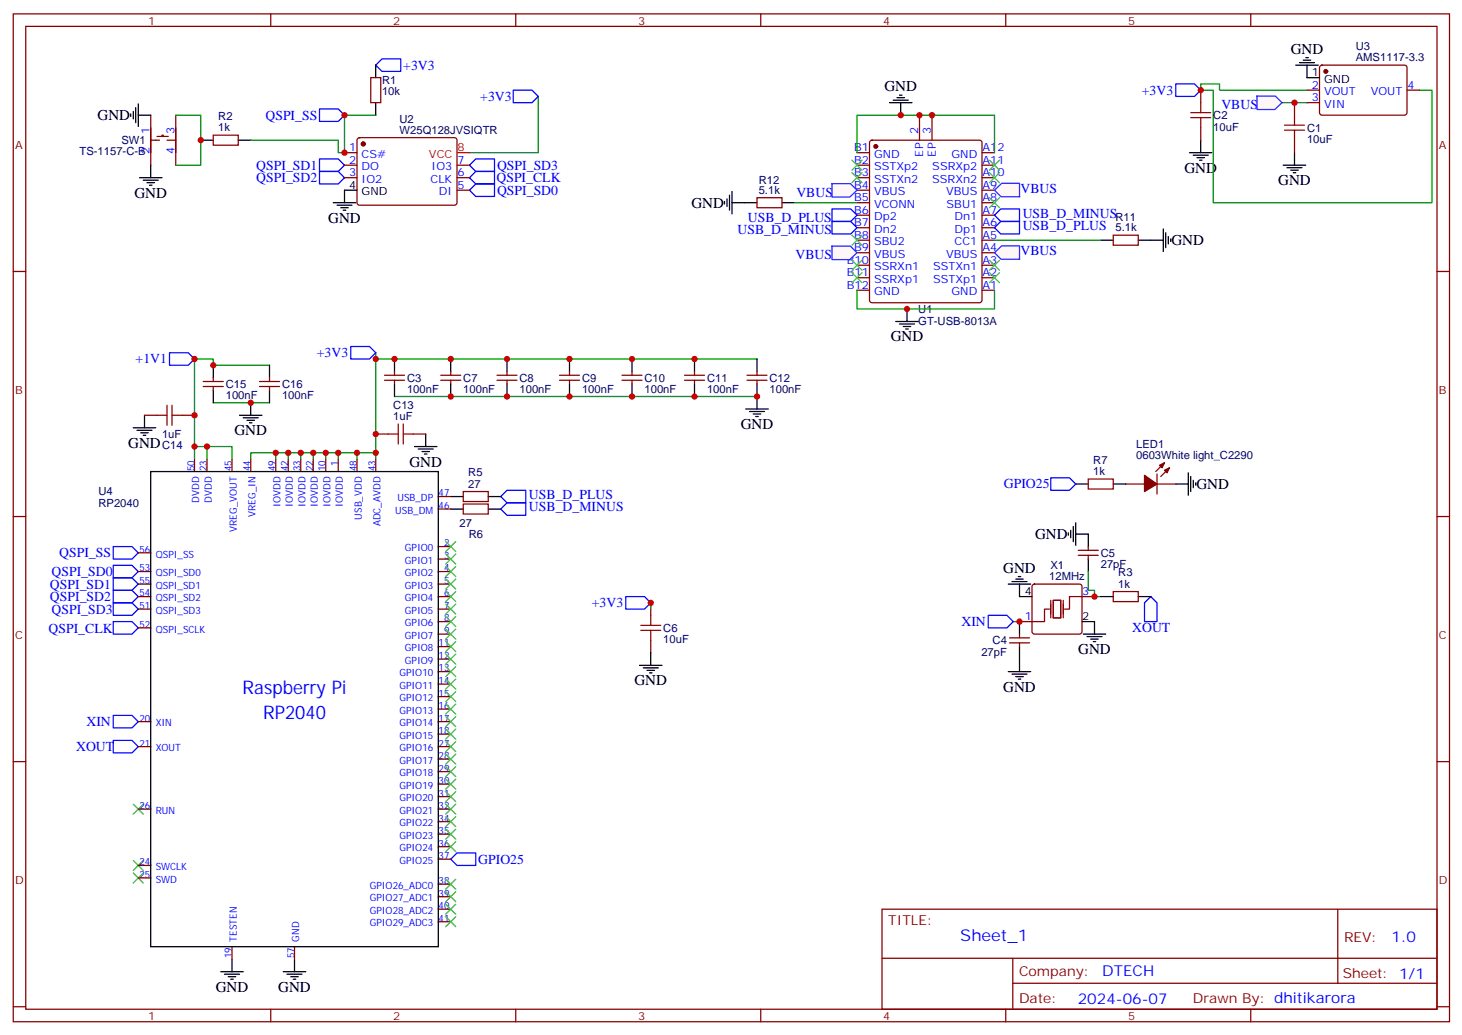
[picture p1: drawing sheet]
<svg xmlns="http://www.w3.org/2000/svg" width="413mm" height="292mm" viewBox="0 0 413 292" stroke-linecap="round" stroke-linejoin="round" font-family="sans-serif">
<g fill="none" stroke="#870000" stroke-width=".35">
<path d="M3.7 3.9h405.4v284.4h-405.4zM7.3 7.4h398.3v277.3h-398.3zM76.4 3.9v3.5M145.6 3.9v3.5M214.7 3.9v3.5M283.8 3.9v3.5M353 3.9v3.5M372.6 18.6l.5-.2h23.6l.4 .7-.1 13-.6 .4-23.6-.1-.4-.6v-12.7zM42.5 32.5v14.1M42.5 39.5h2.5M44.3 38.5h3.2M45.7 38.5v-.4h.4v.4"/>
<path d="M47.1 39.5h2.5M49.6 32.5v14.1M338.9 25.4v3.6M338.9 36v3.5M365.3 29v3.5M365.3 39.5v3.6M368.9 25.4h3.5M368.9 29h3.5M397.1 25.4h3.5M3.7 76.6h3.6M405.6 76.6h3.5M3.7 145.7h3.6"/>
<path d="M405.6 145.7h3.5M183.7 170.1v3.5M183.7 180.7v3.5M3.7 214.9h3.6M405.6 214.9h3.5M248.9 256.5h156.7v28.2h-156.7zM377.5 256.5l.1 20.9M249 270.4h156.4M285.8 277.4h119.6M285.8 270.4v14.1M3.7 284h3.6M76.4 284.7v3.6"/>
<path d="M145.6 284.7v3.6M214.7 284.7v3.6M283.8 284.7v3.6M353 284.7v3.6M405.6 284h3.5"/>
</g>
<path d="M336.1 33.2h5.6M336.1 31.8h5.6M338.9 29v2.8M338.9 33.2v2.8M362.5 36.7h5.7M362.5 35.3h5.7M365.3 32.5v2.8M365.3 36.7v2.8M180.8 177.8h5.7M180.8 176.4h5.7M183.7 173.6v2.8M183.7 177.8v2.9" fill="none" stroke="#a10000" stroke-width=".35"/>
<g fill="none" stroke="#000" stroke-width=".35">
<path d="M365.7 18.4h6.3M366.7 17.7h4.3M367.8 17h2.1M368.5 16.3h.7M368.9 18.4v3.5h3.5M338.9 39.5v3.6M335.7 43.1h6.4M336.8 43.8h4.2M337.8 44.5h2.1M338.5 45.2h.7M362.2 46.6h6.3M363.2 47.3h4.3"/>
<path d="M364.3 48h2.1M365 48.7h.7M365.3 43.1v3.5M331.8 136.6h3.6M335.4 133.4v6.3M336.1 134.4v4.3M336.8 135.5v2.1M337.5 136.2v.7M180.5 187.7h6.3M181.5 188.4h4.3M182.6 189.1h2.1M183.3 189.8h.7"/>
<path d="M183.7 184.2v3.5"/>
</g>
<path d="M361.8 29h7.1M368.9 25.4h-24.7v-1.7h-5.3v1.7h3.5v31.8h61.7v-31.8h-3.5M183.7 170.1v1.7" fill="none" stroke="#008700" stroke-width=".35"/>
<path d="M331.8 23.7h5.3l1.8 1.7-1.8 1.8h-5.3zM176.6 168.3h5.3l1.8 1.8-1.8 1.7h-5.3z" fill="none" stroke="#00f" stroke-width=".35"/>
<circle cx="374.2" cy="20.1" r=".53" fill="#870000" stroke="#870000" stroke-width=".35"/>
<path d="M354.7 27.1h5.3l1.8 1.9-2 1.9h-5z" fill="#fff7f7" stroke="#420aff" stroke-width=".35"/>
<g fill="#870000" stroke="#870000" stroke-width=".35">
<path d="M328.6 132.7l1.5-.7-.7 1.4z"/>
<path d="M327.2 131.3l1.4-.7-.7 1.4z"/>
<path d="M323 134.1l3.5 2.5-3.5 2.1z"/>
<circle cx="102.5" cy="40.6" r=".53"/>
<circle cx="247.2" cy="41.3" r=".53"/>
</g>
<g fill="none" stroke="#870000" stroke-width=".35">
<path d="M60.2 38.1h7v2.9h-7zM101 39l.5-.2 27 .1 .5 .6-.1 18-.6 .4-27.1-.1-.4-.6v-17.7zM104.6 21.9h2.9v7.1h-2.9zM245.6 39.8l.5-.3h30.3l.5 .3 .2 .5v44.4l-.2 .5-.5 .2h-30.3l-.5-.2-.2-.5v-44.4zM259.5 32.5v7M263 32.5v7M97.2 43.1h3.6M97.2 46.6h3.6M97.2 50.1h3.6M129 46.6h3.5M129 50.1h3.5M129 53.7h3.5"/>
<path d="M241.9 43.1h3.5M241.9 46.6h3.5M241.9 50.1h3.5M241.9 53.7h3.5M241.9 57.2h3.5M277.1 43.1h3.6M277.1 46.6h3.6M277.1 50.1h3.6M277.1 53.7h3.6M277.1 57.2h3.6M241.9 60.7h3.5M241.9 64.2h3.5"/>
<path d="M241.9 67.8h3.5M241.9 71.3h3.5M241.9 74.8h3.5M241.9 78.4h3.5M277.1 60.7h3.6M277.1 64.2h3.6M277.1 67.8h3.6M277.1 71.3h3.6M277.1 74.8h3.6M277.1 78.4h3.6M241.9 81.9h3.5M277.1 81.9h3.6"/>
<path d="M40.8 117.2h3.5M51.4 117.2h3.5M57.4 109h5.6M57.4 107.6h5.6M60.2 106.6v1M60.2 109v1.1M73.2 109h5.7M73.2 107.6h5.7M76.1 106.6v1M76.1 109v1.1M108.5 107.3h5.7M108.5 105.9h5.7"/>
<path d="M111.3 104.8v1.1M111.3 107.3v1M124.4 107.3h5.6M124.4 105.9h5.6M127.2 104.8v1.1M127.2 107.3v1M140.3 107.3h5.6M140.3 105.9h5.6M143.1 104.8v1.1M143.1 107.3v1M157.9 107.3h5.6M157.9 105.9h5.6"/>
<path d="M160.7 104.8v1.1M160.7 107.3v1M175.5 107.3h5.7M175.5 105.9h5.7M178.4 104.8v1.1M178.4 107.3v1M193.2 107.3h5.6M193.2 105.9h5.6M196 104.8v1.1M196 107.3v1M210.8 107.3h5.7M210.8 105.9h5.7"/>
<path d="M213.6 104.8v1.1M213.6 107.3v1M54.9 129.5v3.5M58.4 129.5v3.5M65.5 129.5v3.5M70.8 129.5v3.5M77.8 129.5v3.5M81.4 129.5v3.5M84.9 129.5v3.5M88.4 129.5v3.5M91.9 129.5v3.5M95.5 129.5v3.5"/>
<path d="M100.8 129.5v3.5M106 122.4h3.6M106 129.5v3.5M116.6 122.4h3.6M130.7 138.7h7.1v2.8h-7.1zM307.1 135.1h7.1v2.9h-7.1zM317.7 136.6h5.3M326.5 136.6h5.3M326.5 133.7v5.7M328.6 130.6l-2.4 2.4M330.1 132l-2.5 2.4M39 156h3.5"/>
<path d="M123.7 140.1h3.5M123.7 143.6h3.5M123.7 157.7h3.5M123.7 154.2h3.5M130.7 142.2h7.1v2.8h-7.1zM304.3 156.7h5.7M304.3 155.3h5.7M307.1 154.2v1.1M307.1 156.7v1M39 168.3h3.5M39 171.8h3.5M39 164.8h3.5"/>
<path d="M39 161.3h3.5M39 177.1h3.5M123.7 168.3h3.5M123.7 175.4h3.5M123.7 178.9h3.5M123.7 171.8h3.5M123.7 164.8h3.5M123.7 161.3h3.5M284.9 180h5.6M287.7 178.9v1.1M287.7 175.4h3.6M291.5 165l.5-.2h12.7l.5 .2 .2 .5v12.7l-.3 .5-.4 .2h-12.7l-.5-.2-.2-.5v-12.7z"/>
<path d="M305.4 168.3h3.5M314.2 166.9h7v2.8h-7zM123.7 196.5h3.5M123.7 193h3.5M123.7 189.5h3.5M123.7 185.9h3.5M123.7 182.4h3.5M284.9 181.4h5.6M287.7 181.4v1M39 210.6h3.5M39 203.6h3.5M123.7 217.7h3.5"/>
<path d="M123.7 214.2h3.5M123.7 210.6h3.5M123.7 203.6h3.5M123.7 207.1h3.5M123.7 200.1h3.5M39 228.3h3.5M123.7 238.9h3.5M123.7 235.3h3.5M123.7 231.8h3.5M123.7 228.3h3.5M123.7 224.8h3.5M123.7 221.2h3.5"/>
<path d="M39 247.7h3.5M39 244.2h3.5M123.7 256.5h3.5M123.7 253h3.5M123.7 249.4h3.5M123.7 242.4h3.5M65.5 267.1v3.5M83.1 267.1v3.5M123.7 260h3.5"/>
</g>
<g fill="none" stroke="#00f" stroke-width=".35">
<path d="M107.8 16.6h5.3v3.5h-5.3l-1.8-1.7zM90.2 30.7h5.3l1.7 1.8-1.7 1.8h-5.3zM144.9 25.4h5.2l1.8 1.8-1.8 1.8h-5.2zM90.2 48.4h5.3l1.7 1.7-1.7 1.8h-5.3zM90.2 44.8h5.3l1.7 1.8-1.7 1.8h-5.3zM132.5 53.7l1.8-1.8h5.3v3.5h-5.3zM132.5 50.1l1.8-1.7h5.3v3.5h-5.3zM132.5 46.6l1.8-1.8h5.3v3.6h-5.3zM47.8 99.5h5.3l1.8 1.8-1.8 1.7h-5.3zM99 97.8h5.3l1.7 1.7-1.7 1.8h-5.3zM296.5 134.8h5.3l1.8 1.8-1.8 1.7h-5.3zM32 159.5h5.3l1.7 1.8-1.7 1.7h-5.3z"/>
<path d="M32 154.2h5.3l1.7 1.8-1.7 1.7h-5.3zM141.3 140.1l1.8-1.8h5.3v3.6h-5.3zM141.3 143.6l1.8-1.7h5.3v3.5h-5.3zM32 175.4h5.3l1.7 1.7-1.7 1.8h-5.3zM32 170.1h5.3l1.7 1.7-1.7 1.8h-5.3zM32 166.5h5.3l1.7 1.8-1.7 1.8h-5.3zM32 163h5.3l1.7 1.8-1.7 1.7h-5.3zM278.9 173.6h5.3l1.8 1.8-1.8 1.7h-5.3zM324.8 168.3l1.7 1.8v5.3h-3.5v-5.3zM32 208.9h5.3l1.7 1.7-1.7 1.8h-5.3zM32 201.8h5.3l1.7 1.8-1.7 1.8h-5.3zM127.2 242.4l1.8-1.8h5.3v3.6h-5.3z"/>
</g>
<g fill="none" stroke="#000" stroke-width=".35">
<path d="M106 18.4v3.5M36.9 32.1v.7M37.6 31.4v2.1M38.3 30.4v4.2M39 32.5h3.5M39 29.3v6.4M56.7 39.5h3.5M67.2 39.5h3.6M106 29v3.5M251 29h6.4M252.1 28.3h4.2M253.2 27.6h2.1"/>
<path d="M253.9 26.8h.7M254.2 29v3.5M39.4 50.1h6.3M40.4 50.8h4.3M41.5 51.5h2.1M42.2 52.2h.7M42.5 46.6v3.5M94.1 57.2h6.3M95.1 57.9h4.2M96.2 58.6h2.1M96.9 59.3h.7M100.8 53.7h-3.6v3.5"/>
<path d="M252.8 90.7h6.4M253.9 91.4h4.2M254.9 92.1h2.1M255.6 92.8h.7M256 87.2v3.5M40.8 117.2v3.5M60.2 103v3.6M60.2 110.1v3.5M67.6 117.2h6.3M68.7 117.9h4.2M69.7 118.6h2.1M70.4 119.3h.7"/>
<path d="M70.8 113.6v3.6M76.1 103v3.6M76.1 110.1v3.5M111.3 101.3v3.5M111.3 108.3v3.6M127.2 101.3v3.5M127.2 108.3v3.6M143.1 101.3v3.5M143.1 108.3v3.6M160.7 101.3v3.5M160.7 108.3v3.6M178.4 101.3v3.5"/>
<path d="M178.4 108.3v3.6M196 101.3v3.5M196 108.3v3.6M210.5 115.4h6.3M211.5 116.1h4.3M212.6 116.8h2.1M213.3 117.5h.7M213.6 101.3v3.5M213.6 108.3v7.1M37.6 120.7h6.4M38.7 121.4h4.2M39.7 122.1h2.1"/>
<path d="M40.4 122.8h.7M42.5 133h81.2v134.1h-81.2zM117 126h6.3M118 126.7h4.3M119.1 127.4h2.1M119.8 128.1h.7M120.2 122.4v3.6M303.6 136.6h3.5M314.2 136.6h3.5M127.2 143.6h3.5M127.2 140.1h3.5M137.8 143.6h3.5"/>
<path d="M137.8 140.1h3.5M301.5 150.3v.7M302.2 149.6v2.1M302.9 148.6v4.2M303.6 150.7h3.5v3.5M303.6 147.5v6.3M307.1 157.7v3.6M284.6 164.8h6.3M285.6 164.1h4.2M286.7 163.4h2.1M287.4 162.7h.7M287.7 164.8v3.5h3.6"/>
<path d="M287.7 175.4v3.5M305.4 175.4h3.5v3.5M305.7 178.9h6.4M306.8 179.6h4.2M310.7 168.3h3.5M321.2 168.3h3.6M284.6 189.5h6.3M285.6 190.2h4.2M286.7 190.9h2.1M287.4 191.6h.7M287.7 182.4v7.1M307.8 180.3h2.2"/>
<path d="M308.5 181h.7M62.3 274.1h6.4M63.4 274.8h4.2M64.4 275.6h2.1M65.1 276.3h.7M65.5 270.6v3.5M79.9 274.1h6.4M81 274.8h4.2M82.1 275.6h2.1M82.8 276.3h.7M83.1 270.6v3.5"/>
</g>
<g fill="none" stroke="#008700" stroke-width=".35">
<path d="M49.6 32.5h7.1v14.1h-7.1M106 32.5h-8.8v10.6h-1.7v-3.6h-24.7M151.9 27.2v15.9h-19.4M241.9 43.1v-10.6h38.8v10.6M106 99.5v28.2M241.9 81.9v5.3h38.8v-5.3M60.2 113.6h15.9M76.1 103h-15.9v-1.7h-5.3v24.7M106 101.3h107.6M111.3 111.9h102.3M58.4 126h-3.5v3.5M58.4 129.5v-3.5h7.1v3.5"/>
<path d="M70.8 129.5v-1.8h7v1.8M77.8 127.7h3.6v1.8M81.4 127.7h3.5v1.8M84.9 127.7h3.5v1.8M88.4 127.7h3.5v1.8M91.9 127.7h3.6v1.8M95.5 127.7h5.3v1.8M100.8 127.7h5.2v1.8M286 175.4h1.7M307.1 161.3v5.2h1.8v1.8h1.8"/>
</g>
<path d="M296.2 171.8h-1.4v3.6h-3.5M296.5 169.4v4.9M297.3 169.4h2.1v4.9h-2.1zM300.1 169.4v4.9M305.4 168.3h-3.6v3.5h-1.4" fill="none" stroke="#870012" stroke-width=".35"/>
<g fill="none" stroke="#3c3" stroke-width=".35">
<path d="M240.5 45.2l2.8 2.8M240.5 48.7l2.8 2.8M243.3 45.2l-2.8 2.8M243.3 48.7l-2.8 2.8M279.3 48.7l2.8 2.8M279.3 45.2l2.8 2.8M282.1 45.2l-2.8 2.8M282.1 48.7l-2.8 2.8M240.5 73.4l2.8 2.8M240.5 76.9l2.8 2.9M243.3 73.4l-2.8 2.8M243.3 76.9l-2.8 2.9"/>
<path d="M279.3 76.9l2.8 2.9M279.3 73.4l2.8 2.8M282.1 73.4l-2.8 2.8M282.1 76.9l-2.8 2.9M125.8 152.8l2.8 2.8M125.8 156.3l2.8 2.8M125.8 159.8l2.8 2.9M128.6 152.8l-2.8 2.8M128.6 156.3l-2.8 2.8M128.6 159.8l-2.8 2.9M125.8 163.4l2.8 2.8M125.8 166.9l2.8 2.8"/>
<path d="M125.8 170.4l2.8 2.8M125.8 174l2.8 2.8M125.8 177.5l2.8 2.8M128.6 163.4l-2.8 2.8M128.6 166.9l-2.8 2.8M128.6 170.4l-2.8 2.8M128.6 174l-2.8 2.8M128.6 177.5l-2.8 2.8M125.8 181l2.8 2.8M125.8 184.5l2.8 2.9M125.8 188.1l2.8 2.8M125.8 191.6l2.8 2.8"/>
<path d="M125.8 195.1l2.8 2.8M125.8 198.6l2.8 2.9M128.6 181l-2.8 2.8M128.6 184.5l-2.8 2.9M128.6 188.1l-2.8 2.8M128.6 191.6l-2.8 2.8M128.6 195.1l-2.8 2.8M128.6 198.6l-2.8 2.9M125.8 202.2l2.8 2.8M125.8 205.7l2.8 2.8M125.8 209.2l2.8 2.9M125.8 212.8l2.8 2.8"/>
<path d="M125.8 216.3l2.8 2.8M125.8 219.8l2.8 2.8M128.6 202.2l-2.8 2.8M128.6 205.7l-2.8 2.8M128.6 209.2l-2.8 2.9M128.6 212.8l-2.8 2.8M128.6 216.3l-2.8 2.8M128.6 219.8l-2.8 2.8M37.6 226.9l2.8 2.8M40.4 226.9l-2.8 2.8M125.8 223.3l2.8 2.9M125.8 226.9l2.8 2.8"/>
<path d="M125.8 230.4l2.8 2.8M125.8 233.9l2.8 2.8M125.8 237.5l2.8 2.8M128.6 223.3l-2.8 2.9M128.6 226.9l-2.8 2.8M128.6 230.4l-2.8 2.8M128.6 233.9l-2.8 2.8M128.6 237.5l-2.8 2.8M37.6 246.3l2.8 2.8M37.6 242.7l2.8 2.9M40.4 246.3l-2.8 2.8M40.4 242.7l-2.8 2.9"/>
<path d="M125.8 248l2.8 2.9M125.8 251.6l2.8 2.8M125.8 255.1l2.8 2.8M125.8 258.6l2.8 2.8M128.6 248l-2.8 2.9M128.6 251.6l-2.8 2.8M128.6 255.1l-2.8 2.8M128.6 258.6l-2.8 2.8"/>
</g>
<path d="M44.3 117.2h2.8M47.1 114.3v5.7M48.5 117.2h2.9M48.5 114.3v5.7M112.4 119.6v5.7M113.8 119.6v5.7M109.6 122.4h2.8M113.8 122.4h2.8" fill="none" stroke="#a10000" stroke-width=".35"/>
<path d="M129 43.1h3.5" fill="none" stroke="#f00" stroke-width=".35"/>
<g fill="#fff7f7" stroke="#420aff" stroke-width=".35">
<path d="M234.7 51.8h5.3l1.9 1.9-2.1 1.9h-5z"/>
<path d="M234.7 69.4h5.3l1.9 1.9-2.1 1.9h-5z"/>
<path d="M280.7 53.7l2-2h5l.1 3.8h-5.3z"/>
<path d="M280.7 71.3l2-1.9h5l.1 3.7h-5.3z"/>
</g>
<path d="M279.3 55.8l2.8 2.8M282.1 55.8l-2.8 2.8M240.5 66.4l2.8 2.8M243.3 66.4l-2.8 2.8" fill="none" stroke="#3c3" stroke-width=".35"/>
<path d="M234.8 58.9h5.3l1.8 1.8-1.8 1.8h-5.3zM234.8 62.5h5.3l1.8 1.7-1.8 1.8h-5.3zM280.7 60.7l1.7-1.8h5.3v3.6h-5.3zM280.7 64.2l1.7-1.7h5.3v3.5h-5.3z" fill="none" stroke="#00f" stroke-width=".35"/>
<path d="M204.5 56.8v.7M205.2 56.1v2.1M205.9 55.1v4.2M206.6 57.2h7M206.6 54v6.4M220.7 57.2h3.5M310.7 67.8h3.5M321.2 67.8h7.1M328.3 64.6v6.3M329 65.7v4.2M329.7 66.7v2.1M330.4 67.4v.7" fill="none" stroke="#000" stroke-width=".35"/>
<path d="M213.6 55.8h7.1v2.8h-7.1zM314.2 66.4h7v2.8h-7z" fill="none" stroke="#870000" stroke-width=".35"/>
<path d="M224.2 57.2h17.7M280.7 67.8h30" fill="none" stroke="#008700" stroke-width=".35"/>
<g fill="#c00">
<circle cx="183.7" cy="170.1" r=".88"/>
<circle cx="338.9" cy="25.4" r=".88"/>
<circle cx="365.3" cy="29" r=".88"/>
<circle cx="308.9" cy="168.3" r=".88"/>
<circle cx="287.7" cy="175.4" r=".88"/>
<circle cx="54.9" cy="101.3" r=".88"/>
<circle cx="60.2" cy="103" r=".88"/>
<circle cx="70.8" cy="113.6" r=".88"/>
<circle cx="54.9" cy="117.2" r=".88"/>
<circle cx="54.9" cy="126" r=".88"/>
<circle cx="58.4" cy="126" r=".88"/>
<circle cx="106" cy="122.4" r=".88"/>
<circle cx="111.3" cy="101.3" r=".88"/>
<circle cx="106" cy="101.3" r=".88"/>
<circle cx="213.6" cy="111.9" r=".88"/>
<circle cx="196" cy="111.9" r=".88"/>
<circle cx="178.4" cy="111.9" r=".88"/>
<circle cx="160.7" cy="111.9" r=".88"/>
<circle cx="143.1" cy="111.9" r=".88"/>
<circle cx="127.2" cy="111.9" r=".88"/>
<circle cx="196" cy="101.3" r=".88"/>
<circle cx="178.4" cy="101.3" r=".88"/>
<circle cx="160.7" cy="101.3" r=".88"/>
<circle cx="143.1" cy="101.3" r=".88"/>
<circle cx="127.2" cy="101.3" r=".88"/>
<circle cx="106" cy="127.7" r=".88"/>
<circle cx="100.8" cy="127.7" r=".88"/>
<circle cx="95.5" cy="127.7" r=".88"/>
<circle cx="91.9" cy="127.7" r=".88"/>
<circle cx="88.4" cy="127.7" r=".88"/>
<circle cx="84.9" cy="127.7" r=".88"/>
<circle cx="81.4" cy="127.7" r=".88"/>
<circle cx="77.8" cy="127.7" r=".88"/>
<circle cx="97.2" cy="43.1" r=".88"/>
<circle cx="56.7" cy="39.5" r=".88"/>
<circle cx="97.2" cy="32.5" r=".88"/>
<circle cx="259.5" cy="32.5" r=".88"/>
<circle cx="263" cy="32.5" r=".88"/>
<circle cx="256" cy="87.2" r=".88"/>
<circle cx="254.2" cy="32.5" r=".88"/>
</g>
<g font-size="5.3" fill="#00f">
<text x="68.5" y="195.7">Raspberry Pi</text>
<text x="74.2" y="202.7">RP2040</text>
</g>
<text font-size="4.6" fill="#00f" x="271" y="265.5">Sheet_1</text>
<g font-size="4.2">
<text x="364.3" y="15.2">GND</text>
<text x="249.6" y="25.7">GND</text>
<text x="27.6" y="33.9">GND</text>
<text x="334.3" y="48.7">GND</text>
<text x="360.8" y="52.2">GND</text>
<text x="38" y="55.8">GND</text>
<text x="195.1" y="58.6">GND</text>
<text x="92.6" y="62.8">GND</text>
<text x="330.6" y="69.2">GND</text>
<text x="251.4" y="96.3">GND</text>
<text x="66.2" y="122.8">GND</text>
<text x="209.1" y="121">GND</text>
<text x="36.2" y="126.3">GND</text>
<text x="115.6" y="131.6">GND</text>
<text x="337.6" y="138">GND</text>
<text x="292.1" y="152.1">GND</text>
<text x="283.1" y="161.6">GND</text>
<text x="304.3" y="184.5">GND</text>
<text x="179.1" y="193.4">GND</text>
<text x="283.1" y="195.1">GND</text>
<text x="60.9" y="279.8">GND</text>
<text x="78.5" y="279.8">GND</text>
</g>
<g font-size="4.2" fill="#00f">
<text x="392.7" y="265.8">1.0</text>
<text x="311.1" y="275.3">DTECH</text>
<text x="304.2" y="283.1">2024-06-07</text>
</g>
<g font-size="3.9" fill="#00f">
<text x="113.8" y="19.7">+3V3</text>
<text x="135.5" y="28.5">+3V3</text>
<text x="322.3" y="26.7">+3V3</text>
<text x="74.9" y="33.7">QSPI_SS</text>
<text x="344.7" y="30.8">VBUS</text>
<text x="72.3" y="47.9">QSPI_SD1</text>
<text x="140.3" y="47.9">QSPI_SD3</text>
<text x="72.3" y="51.4">QSPI_SD2</text>
<text x="140.1" y="51.4">QSPI_CLK</text>
<text x="140.3" y="54.9">QSPI_SD0</text>
<text x="224.8" y="55.5">VBUS</text>
<text x="288" y="54.4">VBUS</text>
<text x="211.1" y="62.5">USB_D_PLUS</text>
<text x="288.6" y="64.9">USB_D_PLUS</text>
<text x="288.6" y="61.4">USB_D_MINUS</text>
<text x="208.1" y="66">USB_D_MINUS</text>
<text x="224.5" y="73.1">VBUS</text>
<text x="288" y="72">VBUS</text>
<text x="89.4" y="100.8">+3V3</text>
<text x="38.3" y="102.5">+1V1</text>
<text x="283.3" y="137.8">GPIO25</text>
<text x="149.3" y="140.8">USB_D_PLUS</text>
<text x="149.3" y="144.3">USB_D_MINUS</text>
<text x="16.7" y="157.2">QSPI_SS</text>
<text x="14.1" y="166">QSPI_SD1</text>
<text x="14.5" y="162.6">QSPI_SD0</text>
<text x="14.1" y="169.6">QSPI_SD2</text>
<text x="14.5" y="173.2">QSPI_SD3</text>
<text x="167" y="171.3">+3V3</text>
<text x="13.7" y="178.5">QSPI_CLK</text>
<text x="271.3" y="176.6">XIN</text>
<text x="319.5" y="178.4">XOUT</text>
<text x="24.4" y="204.8">XIN</text>
<text x="21.5" y="211.9">XOUT</text>
<text x="135" y="243.7">GPIO25</text>
</g>
<g font-size="3.9" fill="#800">
<text x="250.7" y="261.1">TITLE:</text>
<text x="379.3" y="265.8">REV:</text>
<text x="287.6" y="275.3">Company:</text>
<text x="379" y="275.9">Sheet: 1/1</text>
<text x="287.6" y="283">Date:</text>
<text x="336.6" y="283.1">Drawn By: dhitikarora</text>
</g>
<g font-size="3.2" fill="#800">
<text x="41.8" y="6.9">1</text>
<text x="111" y="6.9">2</text>
<text x="180.1" y="6.9">3</text>
<text x="249.3" y="6.9">4</text>
<text x="318.4" y="6.9">5</text>
<text x="4.3" y="42">A</text>
<text x="406.1" y="42">A</text>
<text x="4.3" y="111.2">B</text>
<text x="406.1" y="111.2">B</text>
<text x="4.3" y="180.3">C</text>
<text x="406.1" y="180.3">C</text>
<text x="4.3" y="249.4">D</text>
<text x="406.1" y="249.4">D</text>
<text x="41.8" y="287.7">1</text>
<text x="111" y="287.7">2</text>
<text x="180.1" y="287.7">3</text>
<text x="249.3" y="287.7">4</text>
<text x="318.4" y="287.7">5</text>
</g>
<g font-size="3.2" fill="#000080">
<text x="382.6" y="17.2">AMS1117-3.3</text>
<text x="382.6" y="14">U3</text>
<text x="107.8" y="23.7">R1</text>
<text x="107.8" y="26.8">10k</text>
<text x="61.6" y="33.9">R2</text>
<text x="112.8" y="34.6">U2</text>
<text x="342.4" y="33.6">C2</text>
<text x="34.3" y="40.7">SW1</text>
<text x="61.6" y="37.1">1k</text>
<text x="112.8" y="37.8">W25Q128JVSIQTR</text>
<text x="342.4" y="36.9">10uF</text>
<text x="368.9" y="40.4">10uF</text>
<text x="368.9" y="37.2">C1</text>
<text x="22.4" y="43.9">TS-1157-C-B</text>
<text x="214.1" y="51.8">R12</text>
<text x="214.1" y="54.7">5.1k</text>
<text x="314.8" y="65.3">5.1k</text>
<text x="314.8" y="62.4">R11</text>
<text x="259.2" y="88.4">U1</text>
<text x="259.2" y="91.7">GT-USB-8013A</text>
<text x="114.9" y="107.7">C3</text>
<text x="130.7" y="107.7">C7</text>
<text x="146.6" y="107.7">C8</text>
<text x="164.3" y="107.7">C9</text>
<text x="181.9" y="107.7">C10</text>
<text x="199.5" y="107.7">C11</text>
<text x="217.2" y="107.7">C12</text>
<text x="63.7" y="112.6">100nF</text>
<text x="63.7" y="109.5">C15</text>
<text x="79.6" y="112.6">100nF</text>
<text x="79.6" y="109.5">C16</text>
<text x="114.9" y="110.9">100nF</text>
<text x="130.7" y="110.9">100nF</text>
<text x="146.6" y="110.9">100nF</text>
<text x="164.3" y="110.9">100nF</text>
<text x="181.9" y="110.9">100nF</text>
<text x="199.5" y="110.9">100nF</text>
<text x="217.2" y="110.9">100nF</text>
<text x="111" y="118.6">1uF</text>
<text x="111" y="115.4">C13</text>
<text x="45.7" y="123.5">1uF</text>
<text x="45.7" y="126.7">C14</text>
<text x="308.6" y="130.9">R7</text>
<text x="320.7" y="129.5">0603White light_C2290</text>
<text x="320.7" y="126.3">LED1</text>
<text x="132.2" y="137.6">27</text>
<text x="132.2" y="134.4">R5</text>
<text x="308.6" y="134.1">1k</text>
<text x="27.8" y="143">RP2040</text>
<text x="27.8" y="139.7">U4</text>
<text x="129.7" y="148.6">27</text>
<text x="132.3" y="151.8">R6</text>
<text x="296.5" y="160.5">X1</text>
<text x="310.7" y="160.3">27pF</text>
<text x="310.7" y="157.1">C5</text>
<text x="296.1" y="163.7">12MHz</text>
<text x="315.6" y="165.8">1k</text>
<text x="315.6" y="162.6">R3</text>
<text x="187.2" y="178.3">C6</text>
<text x="187.2" y="181.5">10uF</text>
<text x="277" y="185">27pF</text>
<text x="280.1" y="181.8">C4</text>
</g>
<g font-size="3.2">
<text x="370.2" y="21.6">1</text>
<text x="373.7" y="23.3">GND</text>
<text x="98.6" y="53.3">4</text>
<text x="102.1" y="55.1">GND</text>
<text x="289.2" y="168">4</text>
<text x="305.4" y="175">2</text>
</g>
<g font-size="3.2" fill="#00f">
<text x="370.2" y="25.1">2</text>
<text x="370.2" y="28.6">3</text>
<text x="373.7" y="26.8">VOUT</text>
<text x="386.8" y="26.8">VOUT</text>
<text x="397.3" y="25.1">4</text>
<text x="373.7" y="30.4">VIN</text>
<text x="42.2" y="37.8" transform="rotate(-90 42.2 37.8)">1</text>
<text x="49.2" y="37.8" transform="rotate(-90 49.2 37.8)">3</text>
<text x="259.2" y="37.8" transform="rotate(-90 259.2 37.8)">2</text>
<text x="262.7" y="37.8" transform="rotate(-90 262.7 37.8)">3</text>
<text x="42.2" y="43.3" transform="rotate(-90 42.2 43.3)">2</text>
<text x="49.2" y="43.3" transform="rotate(-90 49.2 43.3)">4</text>
<text x="98.6" y="42.7">1</text>
<text x="98.6" y="46.2">2</text>
<text x="102.1" y="44.5">CS#</text>
<text x="129.2" y="46.2">7</text>
<text x="241" y="42.7">B1</text>
<text x="241" y="46.2">B2</text>
<text x="246.7" y="44.5">GND</text>
<text x="260.6" y="44.2" transform="rotate(-90 260.6 44.2)">EP</text>
<text x="264.1" y="44.2" transform="rotate(-90 264.1 44.2)">EP</text>
<text x="268.6" y="44.5">GND</text>
<text x="277.3" y="46.2">A11</text>
<text x="277.3" y="42.7">A12</text>
<text x="98.6" y="49.8">3</text>
<text x="102.1" y="48">DO</text>
<text x="102.1" y="51.5">IO2</text>
<text x="121.5" y="51.5">CLK</text>
<text x="121.8" y="48">IO3</text>
<text x="129.2" y="53.3">5</text>
<text x="129.2" y="49.8">6</text>
<text x="241" y="49.8">B3</text>
<text x="241" y="53.3">B4</text>
<text x="246.7" y="48">SSTXp2</text>
<text x="246.7" y="51.5">SSTXn2</text>
<text x="263.1" y="51.5">SSRXn2</text>
<text x="263.1" y="48">SSRXp2</text>
<text x="277.3" y="53.3">A9</text>
<text x="277.3" y="49.8">A10</text>
<text x="123.9" y="55.1">DI</text>
<text x="241" y="56.8">B5</text>
<text x="246.7" y="55.1">VBUS</text>
<text x="246.7" y="58.6">VCONN</text>
<text x="267" y="55.1">VBUS</text>
<text x="267.2" y="58.6">SBU1</text>
<text x="277.3" y="56.8">A8</text>
<text x="241" y="60.4">B6</text>
<text x="241" y="63.9">B7</text>
<text x="246.7" y="62.1">Dp2</text>
<text x="246.7" y="65.7">Dn2</text>
<text x="269.4" y="62.1">Dn1</text>
<text x="269.4" y="65.7">Dp1</text>
<text x="277.3" y="63.9">A6</text>
<text x="277.3" y="60.4">A7</text>
<text x="241" y="67.4">B8</text>
<text x="241" y="70.9">B9</text>
<text x="246.7" y="69.2">SBU2</text>
<text x="269.4" y="69.2">CC1</text>
<text x="277.3" y="70.9">A4</text>
<text x="277.3" y="67.4">A5</text>
<text x="239" y="74.5">B10</text>
<text x="239" y="78">B11</text>
<text x="246.7" y="72.7">VBUS</text>
<text x="246.7" y="76.2">SSRXn1</text>
<text x="263.3" y="76.2">SSTXn1</text>
<text x="267" y="72.7">VBUS</text>
<text x="277.3" y="78">A2</text>
<text x="277.3" y="74.5">A3</text>
<text x="239" y="81.5">B12</text>
<text x="246.7" y="79.8">SSRXp1</text>
<text x="246.7" y="83.3">GND</text>
<text x="263.4" y="79.8">SSTXp1</text>
<text x="268.6" y="83.3">GND</text>
<text x="277.3" y="81.5">A1</text>
<text x="305.4" y="168">3</text>
<text x="289.2" y="175">1</text>
</g>
<g font-size="3.2" fill="#f00">
<text x="121.1" y="44.5">VCC</text>
<text x="129.2" y="42.7">8</text>
</g>
<g font-size="2.8" fill="#00f">
<text x="95.4" y="131.4" transform="rotate(-90 95.4 131.4)">1</text>
<text x="54.9" y="132.9" transform="rotate(-90 54.9 132.9)">50</text>
<text x="58.4" y="132.9" transform="rotate(-90 58.4 132.9)">23</text>
<text x="65.4" y="132.9" transform="rotate(-90 65.4 132.9)">45</text>
<text x="70.7" y="132.9" transform="rotate(-90 70.7 132.9)">44</text>
<text x="77.8" y="132.9" transform="rotate(-90 77.8 132.9)">49</text>
<text x="81.3" y="132.9" transform="rotate(-90 81.3 132.9)">42</text>
<text x="84.8" y="132.9" transform="rotate(-90 84.8 132.9)">33</text>
<text x="88.4" y="132.9" transform="rotate(-90 88.4 132.9)">22</text>
<text x="91.9" y="132.9" transform="rotate(-90 91.9 132.9)">10</text>
<text x="100.7" y="132.9" transform="rotate(-90 100.7 132.9)">48</text>
<text x="106" y="132.9" transform="rotate(-90 106 132.9)">43</text>
<text x="56.2" y="141.9" transform="rotate(-90 56.2 141.9)">DVDD</text>
<text x="59.7" y="141.9" transform="rotate(-90 59.7 141.9)">DVDD</text>
<text x="79.1" y="143" transform="rotate(-90 79.1 143)">IOVDD</text>
<text x="82.7" y="143" transform="rotate(-90 82.7 143)">IOVDD</text>
<text x="86.2" y="143" transform="rotate(-90 86.2 143)">IOVDD</text>
<text x="89.7" y="143" transform="rotate(-90 89.7 143)">IOVDD</text>
<text x="93.3" y="143" transform="rotate(-90 93.3 143)">IOVDD</text>
<text x="96.8" y="143" transform="rotate(-90 96.8 143)">IOVDD</text>
<text x="112.2" y="141.4">USB_DP</text>
<text x="123.8" y="140.1">47</text>
<text x="123.8" y="143.6">46</text>
<text x="72.1" y="145.8" transform="rotate(-90 72.1 145.8)">VREG_IN</text>
<text x="102.1" y="146.6" transform="rotate(-90 102.1 146.6)">USB_VDD</text>
<text x="107.4" y="148.5" transform="rotate(-90 107.4 148.5)">ADC_AVDD</text>
<text x="111.6" y="144.9">USB_DM</text>
<text x="39.4" y="155.9">56</text>
<text x="66.8" y="150.1" transform="rotate(-90 66.8 150.1)">VREG_VOUT</text>
<text x="114.3" y="155.5">GPIO0</text>
<text x="125.3" y="154.2">2</text>
<text x="39.4" y="161.2">53</text>
<text x="44" y="157.3">QSPI_SS</text>
<text x="114.3" y="159">GPIO1</text>
<text x="125.3" y="161.2">4</text>
<text x="125.3" y="157.7">3</text>
<text x="39.4" y="164.7">55</text>
<text x="44" y="166.1">QSPI_SD1</text>
<text x="44" y="162.6">QSPI_SD0</text>
<text x="114.3" y="166.1">GPIO3</text>
<text x="114.3" y="162.6">GPIO2</text>
<text x="125.3" y="164.7">5</text>
<text x="39.4" y="168.3">54</text>
<text x="39.4" y="171.8">51</text>
<text x="44" y="169.6">QSPI_SD2</text>
<text x="44" y="173.2">QSPI_SD3</text>
<text x="114.3" y="173.2">GPIO5</text>
<text x="114.3" y="169.6">GPIO4</text>
<text x="125.3" y="171.8">7</text>
<text x="125.3" y="168.3">6</text>
<text x="39.4" y="177.1">52</text>
<text x="44" y="178.5">QSPI_SCLK</text>
<text x="114.3" y="176.7">GPIO6</text>
<text x="125.3" y="178.9">9</text>
<text x="125.3" y="175.3">8</text>
<text x="114.3" y="180.2">GPIO7</text>
<text x="114.3" y="183.7">GPIO8</text>
<text x="123.8" y="185.9">12</text>
<text x="123.8" y="182.4">11</text>
<text x="112.7" y="190.8">GPIO10</text>
<text x="114.3" y="187.3">GPIO9</text>
<text x="123.8" y="189.4">13</text>
<text x="112.7" y="197.9">GPIO12</text>
<text x="112.7" y="194.3">GPIO11</text>
<text x="123.8" y="196.5">15</text>
<text x="123.8" y="193">14</text>
<text x="39.4" y="203.6">20</text>
<text x="112.7" y="201.4">GPIO13</text>
<text x="123.8" y="203.6">17</text>
<text x="123.8" y="200">16</text>
<text x="44" y="204.9">XIN</text>
<text x="112.7" y="208.4">GPIO15</text>
<text x="112.7" y="204.9">GPIO14</text>
<text x="123.8" y="207.1">18</text>
<text x="39.4" y="210.6">21</text>
<text x="44" y="212">XOUT</text>
<text x="112.7" y="215.5">GPIO17</text>
<text x="112.7" y="212">GPIO16</text>
<text x="123.8" y="214.1">28</text>
<text x="123.8" y="210.6">27</text>
<text x="112.7" y="219">GPIO18</text>
<text x="123.8" y="221.2">30</text>
<text x="123.8" y="217.7">29</text>
<text x="112.7" y="226.1">GPIO20</text>
<text x="112.7" y="222.5">GPIO19</text>
<text x="123.8" y="224.7">31</text>
<text x="39.4" y="228.2">26</text>
<text x="44" y="229.6">RUN</text>
<text x="112.7" y="233.1">GPIO22</text>
<text x="112.7" y="229.6">GPIO21</text>
<text x="123.8" y="231.8">34</text>
<text x="123.8" y="228.2">32</text>
<text x="112.7" y="236.7">GPIO23</text>
<text x="123.8" y="238.8">36</text>
<text x="123.8" y="235.3">35</text>
<text x="39.4" y="244.1">24</text>
<text x="44" y="245.5">SWCLK</text>
<text x="112.7" y="243.7">GPIO25</text>
<text x="112.7" y="240.2">GPIO24</text>
<text x="123.8" y="242.4">37</text>
<text x="39.4" y="247.7">25</text>
<text x="44" y="249">SWD</text>
<text x="104.3" y="250.8">GPIO26_ADC0</text>
<text x="123.8" y="249.4">38</text>
<text x="104.3" y="257.8">GPIO28_ADC2</text>
<text x="104.3" y="254.3">GPIO27_ADC1</text>
<text x="123.8" y="256.5">40</text>
<text x="123.8" y="252.9">39</text>
<text x="104.3" y="261.4">GPIO29_ADC3</text>
<text x="123.8" y="260">41</text>
<text x="66.8" y="265.7" transform="rotate(-90 66.8 265.7)">TESTEN</text>
<text x="84.4" y="265.7" transform="rotate(-90 84.4 265.7)">GND</text>
<text x="65.4" y="270.3" transform="rotate(-90 65.4 270.3)">19</text>
<text x="83.1" y="270.3" transform="rotate(-90 83.1 270.3)">57</text>
</g>
</svg>
